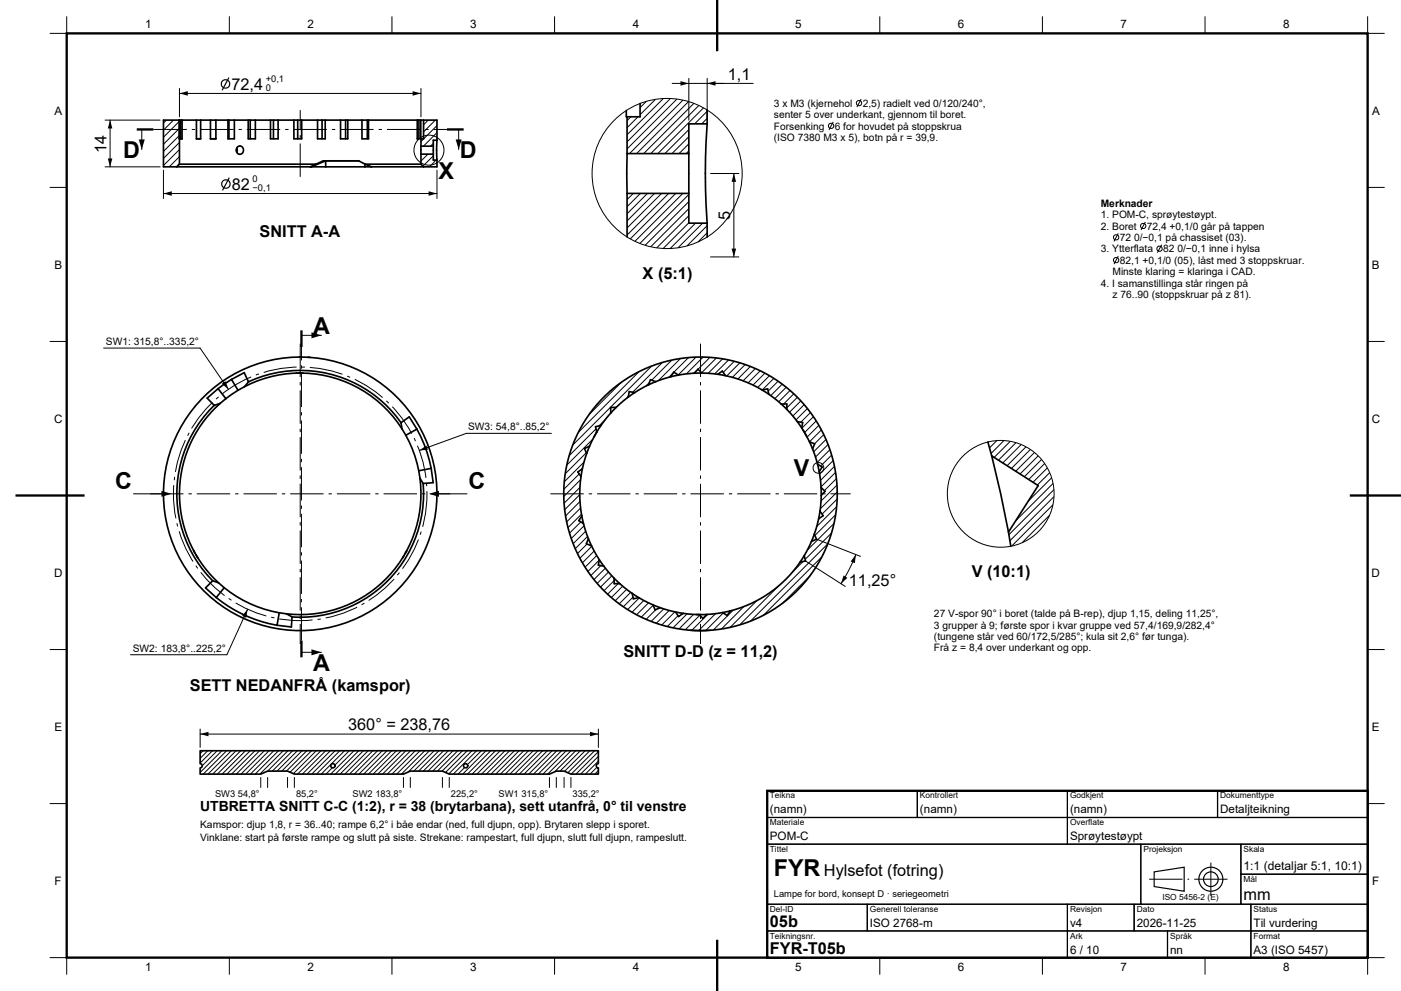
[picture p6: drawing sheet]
<svg xmlns="http://www.w3.org/2000/svg" width="420mm" height="297mm" viewBox="0 0 420 297" stroke-linecap="round" stroke-linejoin="round" font-family="sans-serif">
<g fill="none" stroke="#000" stroke-width=".3">
<path d="M20 5v5h-5M68.8 5v5M117.5 5v5M166.3 5v5M215 5v5M263.7 5v5M312.5 5v5M361.3 5v5M410 5v5h5M31.5 36h16.5M33 36v14M42.5 38.8v6"/>
<path d="M49.9 36l-.9 .9M52 36l-3 3M53.7 36.4l-4.7 4.7M53.7 38.5l-4.7 4.7M53.8 26.5v8.5M53.8 28h72.4M126.2 26.5v8.5M128.4 36l-1.4 1.4M130.5 36l-3.5 3.5M131 37.6l-4.8 4.8M131 39.8l-4.1 4M137.5 38.8v6"/>
<path d="M189.1 35l-1.1 1.2M191.3 35l-3.3 3.3M193.8 30.4l-1.9 1.9M196.5 29.8l-4.6 4.6M198.9 29.5l-10.9 10.9M201 29.5l-13 13M201.5 25h24.3M202.9 29.7l-14.9 14.9M204.7 30l-16 16M206.4 30.4l-15.6 15.6M206.5 38.9l-7.2 7.1M206.5 23.5v12.5"/>
<path d="M208 31l-15 15M209.5 31.6l-14.4 14.4M210.9 32.3l-13.7 13.7M212 33.4l-3.8 3.7M212 35.5l-1.6 1.6M212 23.5v12.5M15 56.2h5M31.5 50h16.5M49 51v8.5M49 58h82M53.7 40.6l-4.7 4.8M53.8 42.7l-4.8 4.8"/>
<path d="M53.8 44.8l-4.8 4.8M53.8 46.9l-3.1 3.1M53.8 49.1l-.9 .9M128.3 46.2l-2.1 2.1M129.9 46.7l-3.1 3.1M129.9 43l-.8 .8M130.7 48l-2 2M131 49.8l-.2 .2M131 41.9l-.1 .1M131 51v8.5M189.9 58l-1.9 1.8M192 58l-4 4"/>
<path d="M194.1 58l-6.1 6.1M196.2 58l-8.2 8.2M198.3 58l-10.3 10.3M200.5 58l-12.5 12.4M202.6 58l-13.7 13.6M204.7 58l-14.4 14.3M206.5 58.3l-14.7 14.7M206.5 41l-5.1 5M206.5 43.1l-2.9 2.9M206.5 45.2l-.8 .8M213 52h8.5M220 52v25"/>
<path d="M410 56.2h5M206.5 60.4l-13.1 13.1M206.5 62.5l-11.4 11.5M206.5 64.7l-9.6 9.6M206.5 66.8l-7.7 7.7M208.5 66.9l-7.6 7.6M210.6 66.9l-7.3 7.4M212 67.6l-6.1 6.1M212 69.8l-2.7 2.7M213 77h8.5M15 102.3h5M31.1 104.3h28.9l8.5 12.4"/>
<path d="M90.4 100.5h6M186.2 114.6l-9.6 9.7M188.4 118.8l-.7 .7M191.6 111.4l-18.2 18.2M194.7 114.6l-1.1 1.2M195.4 109.7l-23.7 23.7M198.6 108.6l-8.9 8.9M201.4 107.9l-6 6M201.9 111.7l-1.4 1.4M204 107.4l-6.6 6.7M206.4 107.2l-4.4 4.3M208.7 107l-5.4 5.4"/>
<path d="M208.7 111.2l-.6 .7M210.8 107l-5.1 5.1M212.8 107.1l-3.5 3.6M214.8 107.3l-4.5 4.4M216.6 107.5l-4.3 4.4M218.4 107.9l-4.2 4.2M220.1 108.3l-3.3 3.3M221.8 108.7l-3.9 4M223.4 109.3l-3.8 3.8M225 109.8l-3.8 3.8M226.5 110.4l-3.7 3.7M227.9 111.1l-3.6 3.6"/>
<path d="M229.3 111.8l-3.6 3.6M230.7 112.6l-3.6 3.5M232 113.4l-3.5 3.5M233.3 114.2l-3 3M234.5 115.1l-3.4 3.5M235.7 116.1l-3.4 3.4M236.8 117l-3.4 3.4M238 118l-3.1 3.1M239 119.1l-3.1 3.1M410 102.3h5M165.3 129.9h-25.5l-14.1 5.1M175.1 138.5l-5.9 5.9"/>
<path d="M175.8 135.7l-6.4 6.3M177.8 131.6l-7.9 7.8M178.7 128.5l-8.1 8.1M181.5 125.7l-2 2M240.1 120.2l-3.4 3.3M241.1 121.3l-3.4 3.4M242 122.4l-3.4 3.5M243 123.6l-2.9 2.9M243.8 124.9l-3.4 3.4M244.7 126.2l-3.5 3.4M245.5 127.5l-3.5 3.5M246.2 128.8l-3.5 3.6"/>
<path d="M247 130.2l-2.8 2.8M247.6 131.7l-3.7 3.7M248.2 133.2l-3.7 3.8M248.8 134.8l-3.8 3.8M249.3 136.4l-3.3 3.3M249.8 138l-4.1 4.1M250.2 139.8l-4.2 4.2M296.3 132.4l-.1 .2M298.8 132l-2.2 2.2M301 132l-3.9 3.9M302.9 132.3l-4.9 4.8M304.6 132.7l-5.3 5.2"/>
<path d="M306.1 133.2l-5.5 5.5M307.6 133.9l-5.7 5.7M308.9 134.7l-5.7 5.7M310.1 135.6l-5.6 5.6M311.2 136.6l-5.4 5.5M312.3 137.7l-5.2 5.2M313.2 138.9l-4.8 4.8M15 148.5h5M40 148h9M131 148h9M173.6 142l-4.6 4.7M173.8 148.2l-4.5 4.6"/>
<path d="M173.9 146.1l-4.8 4.7M173.9 150.3l-4.4 4.3M174.1 152.2l-4.2 4.2M174.1 143.7l-5.1 5.1M174.1 156.4l-3.4 3.4M174.3 154.1l-4 4M175.1 157.6l-3.8 3.8M175.6 159.2l-3.8 3.7M249.3 159.7l-7.9 8M250 156.9l-8 8M250.5 141.6l-4.4 4.3M250.5 154.3l-6.2 6.2"/>
<path d="M250.7 143.4l-3.6 3.6M250.8 151.9l-6 5.9M250.9 145.4l-4.8 4.8M251 149.6l-4.6 4.5M251 147.4l-5.1 5.1M314 140.2l-4.3 4.3M314.7 154.4l-8.3 8.3M314.7 141.7l-3.7 3.7M315.3 143.2l-7.1 7M315.7 151.3l-12.4 12.4M315.7 144.9l-11.2 11.2M316 146.7l-13.5 13.5"/>
<path d="M316 148.8l-13.2 13.3M410 148.5h5M176 163.1l-2.9 2.8M176.1 160.8l-3.6 3.6M177.4 163.7l-3.6 3.6M178.1 165.1l-3.5 3.6M178.9 166.5l-3.5 3.5M179.6 167.9l-3.4 3.4M180.1 169.5l-3 3M181.5 170.3l-3.4 3.4M182.4 171.4l-3.4 3.4M183.4 172.6l-3.4 3.4"/>
<path d="M184.1 174l-3 3M185.3 174.9l-3.2 3.2M186.7 175.7l-3.4 3.4M187.9 176.6l-3.5 3.4M189.1 177.5l-3.5 3.5M189.8 179l-2.9 2.8M191.6 179.2l-3.4 3.5M193 180l-3.5 3.5M233.5 175.6l-11.7 11.7M240.7 168.3l-3.2 3.2M241.3 168l12.1 7.7M242.8 172.6l-8.2 8.2"/>
<path d="M244.6 161.5l13.4 5.2M246.4 166.9l-17.5 17.5M248.2 163l-23.2 23.1M256.6 166.2l-2 4.4-2.5 4.3M15 194.7h5M74.2 182.6l-6.2 13.6h-28.9M90.4 195.5h6M194.4 180.7l-3.6 3.5M195.8 181.4l-3.5 3.6M196.6 182.7l-2.9 2.9M199 182.5l-3.8 3.7M200.6 183l-3.8 3.8"/>
<path d="M202.3 183.4l-3.9 3.9M203.3 184.5l-3.3 3.3M206 184l-4.2 4.2M207.9 184.1l-4.3 4.4M209.8 184.4l-4.4 4.3M212.2 184.1l-4.8 4.8M214.5 183.9l-5.1 5.1M216.8 183.7l-5.2 5.3M219.8 182.8l-6 6M223 181.8l-6.7 6.7M226.9 180l-8 8M410 194.7h5"/>
<path d="M60 218.5v5.5M60 220h119.4M179.4 218.5v5.5M60.9 225l-.9 .9M62.3 225l-2.3 2.3M63.7 225l-3.7 3.7M65.1 225l-4.5 4.5M66.5 225l-6.5 6.5M67.9 225l-7 7M69.3 225l-7 7M70.8 225l-7 7M72.2 225l-7 7"/>
<path d="M73.6 225l-7 7M75 225l-7 7M76.4 225l-7 7M77.8 225l-7 7M78.2 233v3M79.2 225l-7 7M80.2 233v3M80.7 225l-7 7M82.1 225l-7 7M83.5 225l-7 7M84.9 225l-7 7M86.2 233v3"/>
<path d="M86.3 225l-6.1 6.1M87.7 225l-6.1 6.1M88.3 233v3M89.1 225l-6.1 6.1M90.6 225l-6.1 6.1M92 225l-6.1 6.1M93.4 225l-6.4 6.4M94.8 225l-6.9 6.9M96.2 225l-7 7M97.6 225l-7 7M99 225l-7 7M99.6 230.1l-1.9 1.9"/>
<path d="M100.5 225l-7 7M101.9 225l-7 7M103.3 225l-7 7M104.7 225l-4.3 4.3M106.1 225l-7 7M107.5 225l-7 7M108.9 225l-7 7M110.4 225l-7 7M111.8 225l-7 7M113.2 225l-7 7M114.6 225l-7 7M116 225l-7 7"/>
<path d="M117.4 225l-7 7M118.8 225l-7 7M120.3 225l-7 7M121 233v3M121.7 225l-7 7M123 233v3M123.1 225l-7 7M124.5 225l-7 7M125.9 225l-7 7M127.3 225l-7 7M128.7 225l-6.3 6.4M130.2 225l-6.1 6.1"/>
<path d="M131.6 225l-6.1 6.1M132.6 233v3M133 225l-6.1 6.1M134.4 225l-6.1 6.1M134.7 233v3M135.8 225l-6.1 6.1M137.2 225l-6.1 6.1M138.6 225l-6.1 6.1M139.3 230l-2 2M140.1 225l-6.5 6.5M141.5 225l-7 6.9M142.9 225l-7 7"/>
<path d="M144.3 225l-4.2 4.2M145.7 225l-7 7M147.1 225l-7 7M148.5 225l-7 7M150 225l-7 7M151.4 225l-7 7M152.8 225l-7 7M154.2 225l-7 7M155.6 225l-7 7M157 225l-7 7M158.4 225l-7 7M159.9 225l-7 7"/>
<path d="M161.3 225l-7 7M162.7 225l-7 7M164.1 225l-7 7M164.7 233v3M165.5 225l-7 7M166.8 233v3M166.9 225l-7 7M168.3 225l-7 7M169.1 233v3M169.8 225l-7 7M171.2 233v3M171.2 225l-7 7"/>
<path d="M172.6 225l-6.3 6.3M174 225l-6.1 6.1M175.4 225l-6.2 6.2M176.8 225l-6.6 6.6M178.2 225l-7 7M178.9 230l-2 2M179.4 225.3l-6.7 6.7M179.4 226.7l-5.3 5.3M179.4 228.1l-3.9 3.9M179.4 230.9l-1.1 1.1M15 240.8h5M410 240.8h5"/>
<path d="M15 287h5v5M68.8 287v5M117.5 287v5M166.3 287v5M215 287v5M263.7 287v5M312.5 287v5M361.3 287v5M415 287h-5v5"/>
<circle cx="249.1" cy="37.7" r=".8"/>
<circle cx="257.5" cy="30.9" r=".8"/>
<circle cx="128.6" cy="45" r="4.5"/>
<circle cx="200" cy="52" r="22.5"/>
<circle cx="334.6" cy="71.1" r=".8"/>
<circle cx="334.6" cy="78" r=".8"/>
<circle cx="342.7" cy="67.7" r=".8"/>
<circle cx="347.6" cy="74.5" r=".8"/>
<circle cx="245.3" cy="140.2" r="1.61"/>
<circle cx="300" cy="148" r="16"/>
</g>
<g fill="none" stroke="#000" stroke-width=".5">
<path d="M53.7 36l.1 5.6M53.8 36v13.2M54.2 36v5.6h.4v-5.6M58.9 36v5.6h1.2v-5.6M63.1 36v5.6h1.6v-5.6M68.3 36v5.6h2v-5.6M68.6 36v5.6M74.4 36v5.6h2.2v-5.6M75 36v5.6M81.1 36v5.6h2.3v-5.6M82 36v5.6M88.1 36v5.6h2.3v-5.6"/>
<path d="M89.2 36v5.6M95.2 36v5.6h2.3v-5.6M96.5 36v5.6M102.1 36v5.6h2.2v-5.6M103.6 36v5.6M108.5 36v5.6h2v-5.6M110.1 36v5.6M125.1 36v5.6h.5v-5.6M126.1 36v5.6h.9v-5.6M188 35v11M191.9 31v4h-4.1v-1.9M212 37.1a204.8 204.8 0 0 0 0 29.8"/>
<path d="M212 33v4.1M212 37.1h-5.5v29.8h5.5M53.8 49.2l-.8 .8M53.8 49.2h40.9M71 44.4l.1 .6-.1 .6M71.2 44a1.14 1.14 0 0 1 1.6 .3 1.14 1.14 0 0 1-.2 1.5 1.14 1.14 0 0 1-1.5 0 1.4 1.4 0 0 1 .1-1.8zM93.1 50h.1M93.3 50l4.3-1.8v1.8M93.3 50h.1M94.7 49.2l2.2-1h10.7l1.9 1M94.7 49.2l-1.6 .8M109.4 49.2v.8"/>
<path d="M109.5 49.2h16.7M109.5 49.2l1.8 .8M111.3 50h.1M126.2 49.2l.8 .8M126.2 43.8h3.7M126.2 41.6v2.2M126.2 46.2v3M126.2 46.2h3.7M126.2 43.8v2.4M131 42v6M131 42v-6h-82v14h82v-2M131 42h-1.1v6h1.1"/>
<path d="M188 46h18.5M188 58v13M188 58h18.5M188 46v12M212 66.9v4.1M65.4 116.5l-3.3 2.8 2.1 2.2M65.4 116.5l2.3 3M67.7 119.5l-1.7 1.4M69.4 113.7l3.8-2 1.3 2.7M69.4 113.7l-4 2.8M69.4 113.7l2 3.3M71.4 117l-3.7 2.5"/>
<path d="M73.3 115.9l-1.9 1.1M74.5 114.4a37 37 0 0 1 45.7 12.3M74.5 114.4h.1M74.5 114.4l-1.2 1.5M89.4 111.8h.1M89.8 111.8h-.1h.3M90 111.8h.1M90 111.8a36.2 36.2 0 0 1 30.5 16.7M90 111.8a36.2 36.2 0 0 0-16.7 4.1M90.4 111.8h.1M90.8 111.8h.1M92.3 107.1h.7"/>
<path d="M188.3 119l-3.6 3.1M190.3 117.7l-2 1.3M190.3 117.7l-1.7-.3-.3 1.6M194.4 115.3l-4.1 2.4M196.6 114.4l-2.2 .9M196.6 114.4l-1.6-.6-.6 1.5M201.1 112.9l-4.5 1.5M203.4 112.4l-2.3 .5M203.4 112.4l-1.4-.9-.9 1.4M208.1 111.8l-4.7 .6M210.4 111.8l4.8 .4M210.4 111.8h-2.3"/>
<path d="M210.4 111.8l-1.2-1.1-1.1 1.1M215.2 112.2l2.3 .4M215.2 112.2l1.4-1 .9 1.4M217.5 112.6l3.3 .8 3.2 1.2 4.5 2.3M228.5 116.9l2 1.2M228.5 116.9l1.6-.4 .4 1.6M230.5 118.1l3.7 3M64.2 121.5a37 37 0 0 0-.4 52.6M64.2 121.5h.1M66 120.9a36.2 36.2 0 0 0-.5 53.8M66 120.9l-1.8 .6M120.2 126.7l.3 1.8"/>
<path d="M120.2 126.7l2.5-1.8 2.3 3.7M120.2 126.7h.1M120.5 128.5l1.2 2M121.7 130.5a36.2 36.2 0 0 1 3.8 10.6M125 128.6a40 40 0 0 1 4.3 11.8M125 128.6l-3.3 1.9M175.9 135.9l-1.3 4.6M176.7 133.7l-.8 2.2M176.7 133.7l-1.5 .7 .7 1.5M178.4 130.4l-.4 .6M178.9 129.5l-2.2 4.2M178.9 129.5l-.4 .7"/>
<path d="M180.1 127.5l-1.2 2M180.1 127.5l-1.6 .4 .4 1.6M183.1 123.8l-3 3.7M184.7 122.1l-1.6 1.7M184.7 122.1h-1.6v1.7M234.2 121.1l1.7 1.6M234.2 121.1h1.7v1.6M235.9 122.7l3.1 3.6M239 126.3l1.3 2M239 126.3l1.6 .3-.3 1.7M240.3 128.3l2.4 4.1M240.7 128.8l1.3 2.2"/>
<path d="M242.7 132.4l.9 2.2M242.7 132.4l1.5 .6-.6 1.6M243.6 134.6l1.5 4.5M245.1 139.1l.5 2.3M245.1 139.1l1.4 .9-.9 1.4M296.2 132.5l1.1 4.1M297.3 136.6l2.7 11.4 2.3 11.5M297.3 136.6l13.9 8.9-8.9 14M125.5 141.1l.4 2.2M125.9 143.3a36.2 36.2 0 0 1-40 40.7M125.9 143.3l1 1.6M126.9 144.9a37 37 0 0 1-39.4 40"/>
<path d="M129.3 140.4l.6 4.3-3 .2M129.3 140.4l-3.8 .7M174.2 142.8l-.4 5.1 .1 3.4 .5 3.3M174.4 154.6l.5 2.3M174.4 154.6l-.9 1.4 1.4 .9M174.6 140.5l-.4 2.3M174.6 140.5l-1.4 1 1 1.3M174.9 156.9l1.5 4.5M245.4 155.5l-1.3 4.6M245.6 141.4l.5 4.7M245.8 153.2l-.4 2.3M245.8 153.2l1 1.3-1.4 1"/>
<path d="M246.1 146.1l.1 2.3M246.1 146.1l1.2 1.2-1.1 1.1M246.2 148.4l-.4 4.8M302.3 159.5l.7 4.2M58 165l.2 .2M58.2 165.4l.2 .3M58.7 166.2l.2 .3M58.9 166.5l.3 .5M59.3 167.2h.1M63.8 174.1l-2.2 2.1 3.2 2.9M63.8 174.1l1.7 .6M64.8 179.1a40 40 0 0 0 18.3 8.3"/>
<path d="M65.5 174.7l1.7 1.4M67.2 176.1a36.2 36.2 0 0 0 16.5 7.5M67.2 176.1l-2.4 3M120.8 167l-.1 .2M121.1 166.5l-.2 .3M121.8 165.2l-.4 .8M121.9 165.1v.1M121.9 165v.1M176.4 161.4l.9 2.2M176.4 161.4l-.6 1.6 1.5 .6M177.3 163.6l2.4 4.1M179.7 167.7l1.3 2"/>
<path d="M179.7 167.7l-.3 1.7 1.6 .3M181 169.7l3.1 3.6M184.1 173.3l1.7 1.6M184.1 173.3v1.6h1.7M185.8 174.9l3.7 3M189.5 177.9l2 1.2M189.5 177.9l.4 1.6 1.6-.4M191.5 179.1l4.2 2.2M239.9 168.5a36.2 36.2 0 0 1-21 14.6M241.1 166.5l-1.2 2M241.1 166.5l.4 1.6-1.6 .4M243.3 162.3l-2.2 4.2"/>
<path d="M244.1 160.1l-.8 2.2M244.1 160.1l.7 1.5-1.5 .7M83.7 183.6l2.2 .4M83.7 183.6l-.6 3.8M85.9 184l1.6 .9M87.5 184.9l-.2 3-4.2-.5M87.5 184.9h.1M195.7 181.3l2.2 .8M195.7 181.3l.7 1.5 1.5-.7M197.9 182.1l4.6 1.3M202.5 183.4l2.3 .4M202.5 183.4l.9 1.4 1.4-1"/>
<path d="M204.8 183.8l4.8 .4M207 188.9l3 .1M208.7 184.2h.9M209.6 184.2h.4M209.7 184.2h.1M210 184.2h.1M210 189h.1M211.9 184.1l-1.9 .1M211.9 184.1l-1.1 1.2-1.2-1.1M211.9 189h-1.9M212.4 188.9h-.2M213 188.9h-.3"/>
<path d="M216.6 183.6l-4.7 .5M218.9 183.1l-2.3 .5M218.9 183.1l-.9 1.4-1.4-.9M60 225h119.4v3.9l-.5 .2-.1 .4 .1 .4 .5 .2v1.9h-8.2l-2.1-.9h-2.3l-2.1 .9h-30l-2.1-.9h-9.6l-2 .9h-32.7l-2.1-.9h-6l-2 .9h-18.2v-1.9l.4-.1 .2-.5-.2-.4-.4-.2z"/>
<circle cx="90" cy="148" r="41"/>
<circle cx="210" cy="148" r="41"/>
<circle cx="99.8" cy="229.5" r=".63"/>
<circle cx="139.6" cy="229.5" r=".63"/>
</g>
<g fill="none" stroke="#000" stroke-width=".3" stroke-dasharray="10 1.5 1 1.5" stroke-linecap="butt">
<path d="M46 38.8h88M90 53v-20M90 103v90M210 103v90M45 148h90M165 148h90M90.4 192v-88"/>
<circle cx="90" cy="148" r="38"/>
</g>
<g fill="#000">
<path d="M33 36l.7 2.5h-1.4zM53.8 28l2.5-.7v1.4zM123.7 27.3l2.5 .7-2.5 .7zM204 24.3l2.5 .7-2.5 .7zM212 25l2.5-.7v1.4zM32.3 47.5h1.4l-.7 2.5zM41.6 41.8h1.8l-.9 3zM49 58l2.5-.7v1.4zM128.5 57.3l2.5 .7-2.5 .7zM136.6 41.8h1.8l-.9 3zM220 52l.7 2.5h-1.4zM219.3 74.5h1.4l-.7 2.5z"/>
<path d="M66.5 115l1.1-.8 .9 2.5zM93.4 99.6l3 .9-3 .9zM125.7 135l2.1-1.5 .5 1.3zM48.4 147.1l3 .9-3 .9zM128.6 148l3-.9v1.8zM252.9 172.5l1.1 .7-1.9 1.7zM256.6 166.2l-.3 2.6-1.3-.5zM74.2 182.6l-.4 2.5-1.2-.5zM93.4 194.6l3 .9-3 .9zM60 220l2.5-.7v1.4zM176.9 219.3l2.5 .7-2.5 .7z"/>
<circle cx="88.7" cy="111.8" r=".25"/>
<circle cx="90" cy="107" r=".25"/>
</g>
<g fill="none" stroke="#000" stroke-width=".35">
<circle cx="67.6" cy="25.1" r="1.27"/>
<circle cx="67.7" cy="55.1" r="1.27"/>
</g>
<path d="M68.6 23.2l-2 3.9zM68.7 53.2l-2 3.9z" fill="#000" stroke="#000" stroke-width=".35"/>
<path d="M249.8 36.5l-1.3 2.4zM258.2 29.7l-1.3 2.4zM335.2 69.9l-1.2 2.4zM335.2 76.7l-1.2 2.5zM343.4 66.5l-1.3 2.4zM348.3 73.3l-1.3 2.4z" fill="#000" stroke="#000" stroke-width=".3"/>
<path d="M41 38.8h5M134 38.8h5M90.4 99v5M90.4 192v5" fill="none" stroke="#000" stroke-width=".7" stroke-linecap="butt"/>
<path d="M20 10h390v277h-390zM215 0v15M5 148.5h20M405 148.5h15M215 282v15" fill="none" stroke="#000" stroke-width=".7"/>
<path d="M230 237h180v50h-180z" fill="#fff" stroke="#000" stroke-width=".7"/>
<g fill="none" stroke="#000" stroke-width=".35">
<path d="M230 237h45v8h-45zM275 237h45v8h-45zM320 237h45v8h-45zM365 237h45v8h-45zM230 245h90v8h-90zM230 253h112v18h-112zM320 245h90v8h-90zM342 253h30v18h-30zM372 253h38v9h-38zM230 271h30v8h-30zM230 279h90v8h-90zM260 271h60v8h-60z"/>
<path d="M320 271h20v8h-20zM320 279h30v8h-30zM340 271h35v8h-35zM346 261.3l9-1.4v7.2l-9-1.4zM350 279h25v8h-25zM372 262h38v9h-38zM375 271h35v8h-35zM375 279h35v8h-35z"/>
<circle cx="363" cy="263.5" r="2.2"/>
<circle cx="363" cy="263.5" r="3.6"/>
</g>
<path d="M363 258.5v10M344.5 263.5h12M358 263.5h10" fill="none" stroke="#000" stroke-width=".3" stroke-dasharray="10 1.5 1 1.5" stroke-linecap="butt"/>
<g font-size="7">
<text x="36.9" y="47.3">D</text>
<text x="137.9" y="47.3">D</text>
<text x="131.4" y="53.6">X</text>
<text x="93.9" y="100">A</text>
<text x="237.9" y="142.7">V</text>
<text x="34.5" y="146.5">C</text>
<text x="140.5" y="146.5">C</text>
<text x="93.9" y="201">A</text>
<text x="232" y="262.5">FYR</text>
</g>
<g font-size="4.9">
<text x="69.4" y="26.9">72,4</text>
<text x="218.2" y="24.1">1,1</text>
<text x="31.9" y="45.9" transform="rotate(-90 31.9 45.9)">14</text>
<text x="69.5" y="56.9">82</text>
<text x="218.9" y="65.9" transform="rotate(-90 218.9 65.9)">5</text>
<text x="77.8" y="71">SNITT A-A</text>
<text x="192.7" y="83.5">X (5:1)</text>
<text x="291.3" y="173">V (10:1)</text>
<text x="254.5" y="175.5">11,25°</text>
<text x="186.9" y="197">SNITT D-D (z = 11,2)</text>
<text x="56.9" y="207">SETT NEDANFRÅ (kamspor)</text>
<text x="104.4" y="218.9">360° = 238,76</text>
<text x="247" y="262.5">Hylsefot (fotring)</text>
<text x="372.8" y="269.8">mm</text>
<text x="230.8" y="277.8">05b</text>
<text x="230.8" y="285.8">FYR-T05b</text>
</g>
<text font-size="4.2" x="60" y="243">UTBRETTA SNITT C-C (1:2), r = 38 (brytarbana), sett utanfrå, 0° til venstre</text>
<text font-size="3.6" x="372.8" y="260.8">1:1 (detaljar 5:1, 10:1)</text>
<g font-size="3.5">
<text x="43.5" y="8.4">1</text>
<text x="92.2" y="8.4">2</text>
<text x="140.9" y="8.4">3</text>
<text x="189.7" y="8.4">4</text>
<text x="238.4" y="8.4">5</text>
<text x="287.2" y="8.4">6</text>
<text x="335.9" y="8.4">7</text>
<text x="384.7" y="8.4">8</text>
<text x="16.3" y="34.3">A</text>
<text x="411.3" y="34.3">A</text>
<text x="16.3" y="80.5">B</text>
<text x="411.3" y="80.5">B</text>
<text x="16.2" y="126.7">C</text>
<text x="411.2" y="126.7">C</text>
<text x="16.2" y="172.8">D</text>
<text x="411.2" y="172.8">D</text>
<text x="16.3" y="219">E</text>
<text x="411.3" y="219">E</text>
<text x="230.8" y="243.8">(namn)</text>
<text x="275.8" y="243.8">(namn)</text>
<text x="320.8" y="243.8">(namn)</text>
<text x="365.8" y="243.8">Detaljteikning</text>
<text x="230.8" y="251.8">POM-C</text>
<text x="320.8" y="251.8">Sprøytestøypt</text>
<text x="16.4" y="265.2">F</text>
<text x="411.4" y="265.2">F</text>
<text x="260.8" y="277.8">ISO 2768-m</text>
<text x="320.8" y="277.8">v4</text>
<text x="340.8" y="277.8">2026-11-25</text>
<text x="375.8" y="277.8">Til vurdering</text>
<text x="320.8" y="285.8">6 / 10</text>
<text x="350.8" y="285.8">nn</text>
<text x="375.8" y="285.8">A3 (ISO 5457)</text>
<text x="43.5" y="290.9">1</text>
<text x="92.2" y="290.9">2</text>
<text x="140.9" y="290.9">3</text>
<text x="189.7" y="290.9">4</text>
<text x="238.4" y="290.9">5</text>
<text x="287.2" y="290.9">6</text>
<text x="335.9" y="290.9">7</text>
<text x="384.7" y="290.9">8</text>
</g>
<g font-size="3.1">
<text x="232" y="32">3 x M3 (kjernehol</text>
<text x="232" y="35.4">senter 5 over underkant, gjennom til boret.</text>
<text x="258.6" y="32">2,5) radielt ved 0/120/240°,</text>
<text x="232" y="38.8">Forsenking</text>
<text x="250.3" y="38.8">6 for hovudet på stoppskrua</text>
<text x="232" y="42.2">(ISO 7380 M3 x 5), botn på r = 39,9.</text>
<text x="330" y="62">Merknader</text>
<text x="330" y="65.4">1. POM-C, sprøytestøypt.</text>
<text x="330" y="68.8">2. Boret</text>
<text x="343.8" y="68.8">72,4 +0,1/0 går på tappen</text>
<text x="330" y="75.6">3. Ytterflata</text>
<text x="335.7" y="72.2">72 0/−0,1 på chassiset (03).</text>
<text x="348.7" y="75.6">82 0/−0,1 inne i hylsa</text>
<text x="333.5" y="82.5">Minste klaring = klaringa i CAD.</text>
<text x="335.7" y="79">82,1 +0,1/0 (05), låst med 3 stoppskruar.</text>
<text x="330" y="85.9">4. I samanstillinga står ringen på</text>
<text x="333.5" y="89.3">z 76..90 (stoppskruar på z 81).</text>
<text x="31.8" y="103.4">SW1: 315,8°..335,2°</text>
<text x="140.3" y="129">SW3: 54,8°..85,2°</text>
<text x="280" y="185">27 V-spor 90° i boret (talde på B-rep), djup 1,15, deling 11,25°,</text>
<text x="280" y="188.4">3 grupper à 9; første spor i kvar gruppe ved 57,4/169,9/282,4°</text>
<text x="280" y="191.8">(tungene står ved 60/172,5/285°; kula sit 2,6° før tunga).</text>
<text x="39.8" y="195.3">SW2: 183,8°..225,2°</text>
<text x="280" y="195.2">Frå z = 8,4 over underkant og opp.</text>
<text x="60" y="248">Kamspor: djup 1,8, r = 36..40; rampe 6,2° i båe endar (ned, full djupn, opp). Brytaren slepp i sporet.</text>
<text x="60" y="252">Vinklane: start på første rampe og slutt på siste. Strekane: rampestart, full djupn, slutt full djupn, rampeslutt.</text>
</g>
<g font-size="2.8">
<text x="79.7" y="24.6">+0,1</text>
<text x="79.7" y="27.2">0</text>
<text x="75.7" y="54.6">0</text>
<text x="75.7" y="57.2">−0,1</text>
<text x="64.5" y="239">SW3 54,8°</text>
<text x="88.7" y="239">85,2°</text>
<text x="105.7" y="239">SW2 183,8°</text>
<text x="135.2" y="239">225,2°</text>
<text x="149.5" y="239">SW1 315,8°</text>
<text x="171.6" y="239">335,2°</text>
<text x="232" y="268.8">Lampe for bord, konsept D · seriegeometri</text>
</g>
<g font-size="2.5">
<text x="230.8" y="239.3">Teikna</text>
<text x="275.8" y="239.3">Kontrollert</text>
<text x="320.8" y="239.3">Godkjent</text>
<text x="365.8" y="239.3">Dokumenttype</text>
<text x="230.8" y="247.3">Materiale</text>
<text x="320.8" y="247.3">Overflate</text>
<text x="230.8" y="255.3">Tittel</text>
<text x="342.8" y="255.3">Projeksjon</text>
<text x="372.8" y="255.3">Skala</text>
<text x="348.5" y="269.8">ISO 5456-2 (E)</text>
<text x="372.8" y="264.3">Mål</text>
<text x="230.8" y="273.3">Del-ID</text>
<text x="260.8" y="273.3">Generell toleranse</text>
<text x="320.8" y="273.3">Revisjon</text>
<text x="340.8" y="273.3">Dato</text>
<text x="375.8" y="273.3">Status</text>
<text x="230.8" y="281.3">Teikningsnr.</text>
<text x="320.8" y="281.3">Ark</text>
<text x="350.8" y="281.3">Språk</text>
<text x="375.8" y="281.3">Format</text>
</g>
</svg>
